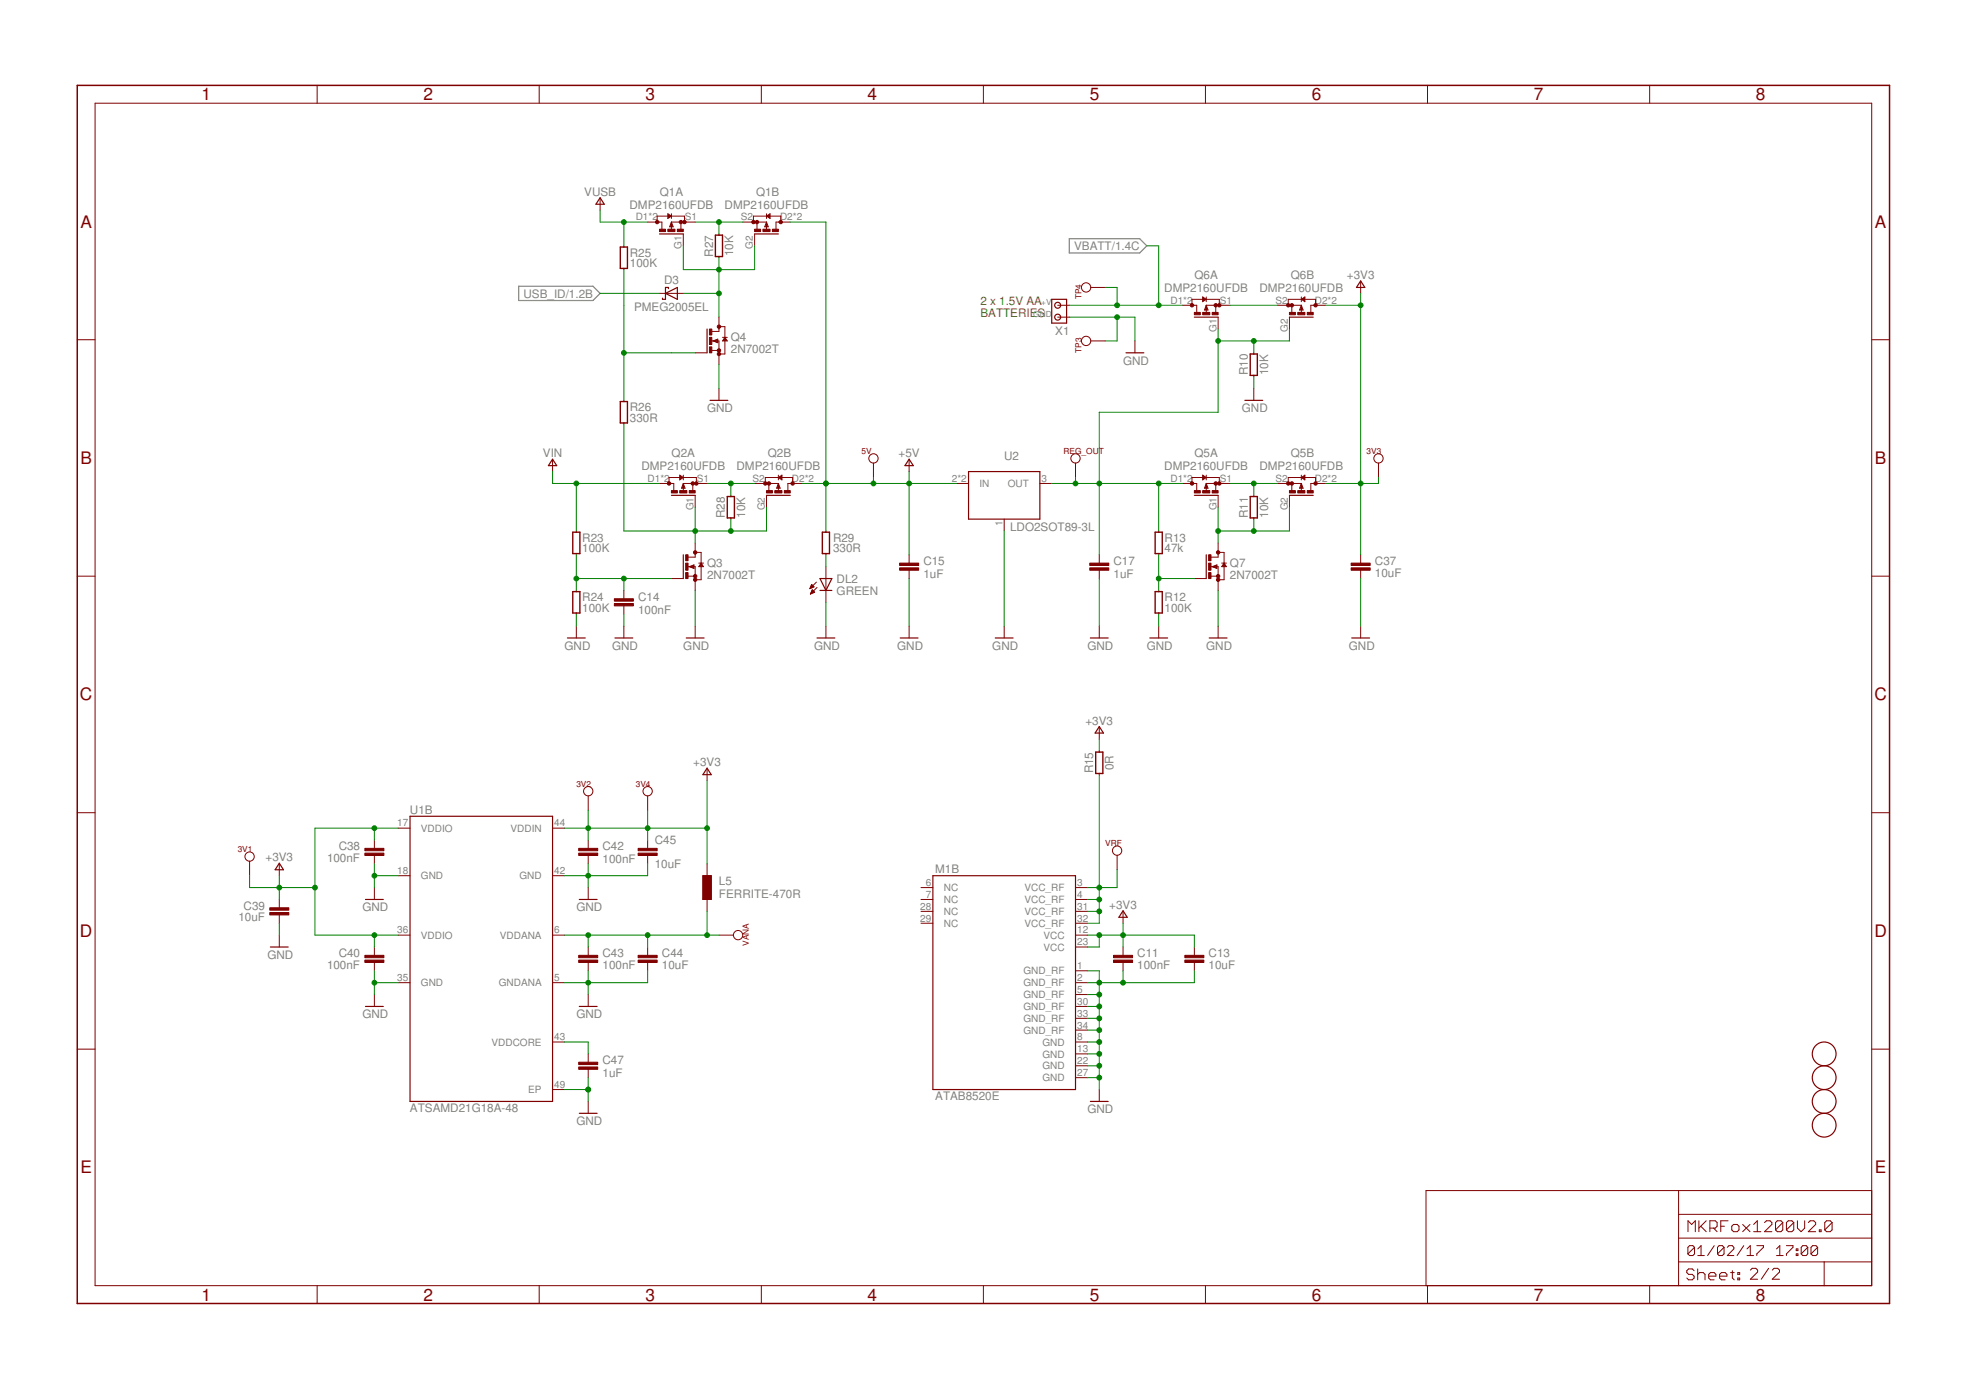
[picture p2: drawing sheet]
<svg xmlns="http://www.w3.org/2000/svg" width="420mm" height="297mm" viewBox="0 0 420 297" stroke-linecap="round" stroke-linejoin="round" font-family="sans-serif">
<path d="M228.5 51h15.1l1.5 1.5-1.5 1.6h-15.1zM110.8 61.2h15.9l1.5 1.5-1.5 1.5h-15.9z" fill="none" stroke="#808080" stroke-width=".25"/>
<g fill="none" stroke="#800000" stroke-width=".25">
<path d="M128.2 42.2l.9 1.4h-1.7zM140.9 50h5.1M142.9 45.9l.3 .3-.3 .2zM143.5 47.8l-.1 .5h.2l-.1-.3M161.3 50h5M163.8 47.8l.1 .5h-.2l.1-.3M164.1 46.2l.3-.3v.5zM142.2 62.7l2.6-1.3v2.6zM142.9 61.7v-.3h-.7v2.6h-.6v-.3M151.1 70.3v5.1M152.6 72.9l.7 .2v-.5l-.5 .3M154.9 72.3l.3 .4h-.5z"/>
<path d="M224.8 64h3.1v5h-3.1zM240.6 75.4h3.9M255.2 67.8h5.1M257.2 63.7l.3 .3-.3 .2zM257.8 65.6l-.1 .5h.2l-.1-.4M275.6 67.8h5M278.1 65.6l.1 .5h-.2l.1-.4M278.4 64l.3-.3v.5zM290.8 60l.9 1.4h-1.8zM118.1 98.1l.9 1.4h-1.8zM151.7 85.6h3.9M194.3 98.1l.9 1.4h-1.8z"/>
<path d="M266 85.6h3.9M143.5 105.9h5.1M145.4 101.8l.4 .2-.4 .3zM146 103.7l-.1 .5h.3l-.2-.4M146 118.6v5M163.8 105.9h5.1M166.3 103.7l.2 .5h-.3l.1-.4M166.6 102l.4-.2v.5zM207 100.8h15.2v10.1h-15.2zM255.2 105.9h5.1M257.2 101.8l.3 .2-.3 .3zM257.8 103.7l-.1 .5h.2l-.1-.4"/>
<path d="M257.8 118.6v5M275.6 105.9h5M278.1 103.7l.1 .5h-.2l.1-.4M278.4 102l.3-.2v.5zM121.3 136.3h3.8M131.4 136.3h3.8M146.7 136.3h3.8M147.6 121.1l.6 .2v-.5l-.5 .3M149.8 120.6l.3 .4h-.5zM174.6 136.3h3.8M175.2 123.6h2.6l-1.3 2.6zM175.2 126.2h2.6"/>
<path d="M192.4 136.3h3.8M212.7 136.3h3.8M233 136.3h3.8M245.7 136.3h3.8M258.4 136.3h3.8M259.3 121.1l.6 .2v-.5l-.5 .3M261.6 120.6l.3 .4h-.6zM288.9 136.3h3.8M234.9 155.3l.9 1.4h-1.8zM87.6 174.4h30.5v61h-30.5zM151.1 164.1l.9 1.4h-1.8zM59.7 184.5l.9 1.4h-1.8z"/>
<path d="M78.1 192.2h3.8M123.8 192.2h3.8M199.4 187.1h30.4v45.7h-30.4zM240 194.6l.9 1.4h-1.8zM57.8 202.4h3.8M78.1 215.1h3.8M123.8 215.1h3.8M123.8 237.9h3.8M233 235.4h3.8"/>
<circle cx="226" cy="67.8" r=".64"/>
<circle cx="226" cy="65.2" r=".64"/>
<circle cx="389.8" cy="225.2" r="2.54"/>
<circle cx="389.8" cy="230.3" r="2.54"/>
<circle cx="389.8" cy="235.4" r="2.54"/>
<circle cx="389.8" cy="240.5" r="2.54"/>
</g>
<g fill="none" stroke="#800000" stroke-width=".21">
<path d="M67.8 18.2v3.9M115.2 18.2v3.9M162.7 18.2v3.9M210.2 18.2v3.9M257.6 18.2v3.9M305.1 18.2v3.9M352.6 18.2v3.9M20.3 22.1h379.7v252.6h-379.7zM128.2 42.4v2.5M133.3 52.5v.3M133.3 57.4v.2M138.4 47.5h3.1v1.5"/>
<path d="M140.4 47.5v-1.3h5.9v1.3M142.7 45.7l.8 .5-.8 .5zM143.5 47.5l.4 1h-.8zM143.5 47.5h5.1M143.5 45.7v1M143.5 47.5v1.5M145.5 47.5v1.5M146 50v2.5M153.6 50v.2M153.6 54.8v.3M158.7 47.5h5.1M161 47.5v-1.3h5.9v1.3"/>
<path d="M161.3 50v2.5M161.8 47.5v1.5M163.8 47.5l.4 1h-.8zM163.8 45.7v1M163.8 47.5v1.5M163.8 46.2l.8-.5v1zM168.9 47.5h-3.1v1.5M16.5 72.6h3.8M140.9 62.7h5.1M148.6 75.4h2.5M152.1 72.9h1.5v5M152.1 74.9h1.5"/>
<path d="M152.4 72.9l1-.4v.7zM153.6 67.8v3h-1.5M153.6 69.8h1.3v5.8h-1.3M154.4 72.1h1M154.9 72.1l.5 .8h-1zM226 65.2h2.6M226 67.8h2.6M233.1 72.9h3.1M233.1 61.4h3.1M242.5 72.9v2.5M252.7 65.2h3.1v1.6M254.7 65.2v-1.2h5.9v1.2"/>
<path d="M257 63.5l.8 .5-.8 .5zM257.8 65.2l.4 1.1h-.8zM257.8 65.2h5.1M257.8 63.5v1M257.8 65.2v1.6M259.8 65.2v1.6M260.3 67.8v2.5M267.9 75.4v.2M273 65.2h5.1M275.3 65.2v-1.2h5.9v1.2M275.6 67.8v2.5M276.1 65.2v1.6"/>
<path d="M278.1 65.2l.4 1.1h-.8zM278.1 63.5v1M278.1 65.2v1.6M278.1 64l.8-.5v1zM283.2 65.2h-3.1v1.6M290.8 60.2v2.5M400 72.6h3.8M118.1 98.3v2.5M133.3 85.6v.2M133.3 90.4v.2M153.6 83v2.6M186.7 99v3"/>
<path d="M194.3 98.3v2.5M229.8 99v3M267.9 80.2v.3M267.9 83v2.6M294.6 99v3M123.2 113.5v.2M123.2 118.3v.3M140.9 103.3h3.1v1.5M143 103.3v-1.3h5.8v1.3M145.3 101.5l.7 .5-.7 .6zM146 101.5v1.1M146 103.3v1.5"/>
<path d="M146 103.3l.4 1h-.8zM146 103.3h5.1M148.1 103.3v1.5M148.6 105.9v2.5M148.6 116v3.1h-1.6M148.6 118h1.2v5.9h-1.2M156.2 105.9v.2M156.2 110.7v.2M161.3 103.3h5M163.6 103.3v-1.3h5.8v1.3M163.8 105.9v2.5M164.3 103.3v1.5"/>
<path d="M166.3 103.3l.4 1h-.7zM166.3 101.5v1.1M166.3 103.3v1.5M166.3 102l.8-.5v1.1zM171.4 103.3h-3v1.5M176.5 113.5v.2M176.5 118.3v.3M194.3 118.6v1.7M204.4 103.3h2.6M214.6 110.9v2.6M222.2 103.3h2.6M234.9 118.6v1.7"/>
<path d="M247.6 113.5v.2M247.6 118.3v.3M252.7 103.3h3.1v1.5M254.7 103.3v-1.3h5.9v1.3M257 101.5l.8 .5-.8 .6zM257.8 103.3l.4 1h-.8zM257.8 103.3h5.1M257.8 101.5v1.1M257.8 103.3v1.5M259.8 103.3v1.5M260.3 105.9v2.5M260.3 116v3.1h-1.5"/>
<path d="M260.3 118h1.3v5.9h-1.3M267.9 105.9v.2M267.9 110.7v.2M273 103.3h5.1M275.3 103.3v-1.3h5.9v1.3M275.6 105.9v2.5M276.1 103.3v1.5M278.1 103.3l.4 1h-.8zM278.1 101.5v1.1M278.1 103.3v1.5M278.1 102l.8-.5v1.1zM283.2 103.3h-3.1v1.5"/>
<path d="M290.8 118.6v1.7M16.5 123.1h3.8M123.2 126.2v.2M123.2 131v.3M123.2 133.8v2.5M133.3 126.2v1.8M133.3 129.5v1.8M133.3 133.8v2.5M143.5 123.6h2.5M147 123.1h1.6M147 121.1h1.6v5.1M147.3 121.1l1-.4v.8z"/>
<path d="M148.6 133.8v2.5M149.3 120.3h1M149.8 120.3l.5 .8h-1zM173.1 125.7h.2M173.2 125.6h.3M173.2 126.9h.1M173.2 125.5h.6M173.3 125.3h.6M173.3 126.8h.2M173.3 125.2h.5M173.3 126.7h.5M173.4 125.1h.3"/>
<path d="M173.4 126.6h.7M173.4 125h.1M173.4 126.4h.6M173.5 124.9l.5 .5-.9 .4zM173.5 126.3h.4M173.5 126.2h.2M173.6 126.1h.1M174.1 126.6l-.5-.6-.4 .9M174.1 126.6l-.9 .3M174.5 124.4l-1.4 1.4M174.6 125.5l-1.4 1.4M176.5 121.1v7.6"/>
<path d="M176.5 133.8v2.5M194.3 121.9v1.7M194.3 133.8v2.5M214.6 133.8v2.5M234.9 121.9v1.7M234.9 133.8v2.5M247.6 126.2v.2M247.6 131v.3M247.6 133.8v2.5M255.2 123.6h2.6M258.8 123.1h1.5M258.8 121.1h1.5v5.1"/>
<path d="M259.1 121.1l1-.4v.8zM260.3 133.8v2.5M261.1 120.3h1M261.6 120.3l.5 .8h-1zM290.8 121.9v1.7M290.8 133.8v2.5M400 123.1h3.8M234.9 155.4v2.5M16.5 173.7h3.8M80 179.5v1.8M85.1 177h2.5M118.1 177h2.5"/>
<path d="M125.7 170.1v3.1M125.7 179.5v1.8M138.4 170.1v3.1M138.4 179.5v1.8M151.1 164.3v2.5M234.9 160.5v.2M234.9 165.3v.2M400 173.7h3.8M53.3 184v3.1M59.7 184.6v2.5M59.7 192.2v1.8M59.7 195.5v1.8"/>
<path d="M59.7 199.8v2.6M80 182.8v1.8M80 189.7v2.5M85.1 187.1h2.5M85.1 199.8h2.5M118.1 187.1h2.5M118.1 199.8h2.5M125.7 182.8v1.8M125.7 189.7v2.5M138.4 182.8v1.8M150.2 187.1h1.8v5.1h-1.8zM151.1 184.6v2.5"/>
<path d="M151.1 192.2v2.6M153.6 199.8h3.2M196.8 192.2h2.6M196.8 189.7h2.6M196.8 194.8h2.6M196.8 197.3h2.6M229.8 199.8h2.6M229.8 192.2h2.6M229.8 189.7h2.6M229.8 194.8h2.6M229.8 197.3h2.6M238.7 182.8v3.1"/>
<path d="M240 194.8v2.5M80 202.4v1.8M80 205.7v1.8M80 212.5v2.6M85.1 210h2.5M118.1 210h2.5M125.7 202.4v1.8M125.7 205.7v1.8M125.7 212.5v2.6M138.4 202.4v1.8M138.4 205.7v1.8M229.8 210h2.6"/>
<path d="M229.8 207.5h2.6M229.8 212.5h2.6M229.8 215.1h2.6M229.8 217.6h2.6M229.8 202.4h2.6M240 202.4v1.8M240 205.7v1.8M255.2 202.4v1.8M255.2 205.7v1.8M16.5 224.2h3.8M118.1 232.8h2.5M118.1 222.7h2.5"/>
<path d="M125.7 225.2v1.8M125.7 228.5v1.8M125.7 235.4v2.5M229.8 222.7h2.6M229.8 225.2h2.6M229.8 227.8h2.6M229.8 230.3h2.6M229.8 220.1h2.6M234.9 232.8v2.6M400 224.2h3.8M358.7 254.4v20.3M358.7 259.5h41.3"/>
<path d="M400 254.4h-95.2v20.3M67.8 274.7v3.9M115.2 274.7v3.9M162.7 274.7v3.9M210.2 274.7v3.9M257.6 274.7v3.9M305.1 274.7v3.9M352.6 274.7v3.9M358.7 269.7h41.3M358.7 264.6h41.3M360.7 263.2v-2.3l.8 .8 .8-.8v2.3M362.1 271.5l-.4-.3h-.8l-.4 .3v.4l.4 .4h.8l.4 .4v.4l-.4 .4h-.8l-.4-.4"/>
<path d="M362.1 266.6l-.3-.4h-.7l-.4 .4v1.3M362.1 266.6v1.3l-.3 .4h-.7l-.4-.4M362.1 266.6l-1.4 1.3M362.8 271.2v2.3M362.8 272.3l.4-.4h.8l.4 .4v1.2M362.8 268.3h1.4M362.8 266.9l.7-.7v2.1M363.1 260.9v2.3M363.5 262l1.1 1.2M364.6 260.9l-1.5 1.5M365.2 272.7h1.5v-.4l-.4-.4h-.8l-.3 .4v.8l.3 .4h.8M365.4 262.4h1.2l.4-.4v-.7l-.4-.4h-1.2v2.3"/>
<path d="M366.2 262.4l.8 .8M366.4 266.2l-1.5 2.1M367.5 272.7h1.6v-.4l-.4-.4h-.8l-.4 .4v.8l.4 .4h.8M367.7 262h.8M368.4 266.6v1.3l-.3 .4h-.7l-.3-.4M368.4 266.6l-.3-.4h-.7l-.3 .4v1.3M368.4 266.6l-1.3 1.3M369.1 266.6l.4-.4h.7l.3 .4v.3l-1.4 1.4h1.4M369.3 260.9h-1.6v2.3M369.8 271.9h.8M370.1 262l.4-.3h.8l.3 .3v.8l-.3 .4h-.8l-.4-.4zM370.2 271.5v1.6l.4 .4"/>
<path d="M371.4 271.9h.4v.4h-.4zM371.4 273.1h.4v.4h-.4zM372.4 261.7l1.6 1.5M372.7 266.2l-1.5 2.1M373.4 268.3h1.4M373.4 266.9l.7-.7v2.1M374 261.7l-1.6 1.5M374.1 271.4l.4-.4h.7l.4 .4v.4l-1.5 1.6h1.5M374.8 263.2h1.5M374.8 261.7l.8-.8v2.3M375.5 266.2h1.4v.4l-1.4 1.3v.4M377.1 261.3l.4-.4h.8l.4 .4v.4l-1.6 1.5h1.6"/>
<path d="M378 271l-1.6 2.4M378.8 271.4l.3-.4h.8l.4 .4v.4l-1.5 1.6h1.5M379.7 268.3h1.4M379.7 266.9l.7-.7v2.1M381 261.3l-.4-.4h-.8l-.3 .4v1.5M381 261.3v1.5l-.4 .4h-.8l-.3-.4M381 261.3l-1.5 1.5M381.8 266.2h1.4v.4l-1.4 1.3v.4M383.3 261.3l-.4-.4h-.7l-.4 .4v1.5M383.3 261.3v1.5l-.4 .4h-.7l-.4-.4M383.3 261.3l-1.5 1.5M383.9 267.9h.3v.4h-.3z"/>
<path d="M383.9 266.9h.3v.4h-.3zM384.1 260.9v1.5l.8 .8 .8-.8v-1.5M386.3 266.6l-.3-.4h-.7l-.4 .4v1.3M386.3 266.6v1.3l-.3 .4h-.7l-.4-.4M386.3 266.6l-1.4 1.3M386.5 261.3l.4-.4h.7l.4 .4v.4l-1.5 1.5h1.5M388.5 266.6l-.4-.4h-.7l-.4 .4v1.3M388.5 266.6v1.3l-.4 .4h-.7l-.4-.4M388.5 266.6l-1.5 1.3M388.8 262.8h.4v.4h-.4zM389.8 269.7v5M391.5 261.3l-.4-.4h-.7l-.4 .4v1.5"/>
<path d="M391.5 261.3v1.5l-.4 .4h-.7l-.4-.4M391.5 261.3l-1.5 1.5"/>
<circle cx="232.1" cy="61.4" r=".99"/>
<circle cx="232.1" cy="72.9" r=".99"/>
<circle cx="186.7" cy="98" r=".99"/>
<circle cx="229.8" cy="98" r=".99"/>
<circle cx="294.6" cy="98" r=".99"/>
<circle cx="125.7" cy="169.1" r=".99"/>
<circle cx="138.4" cy="169.1" r=".99"/>
<circle cx="53.3" cy="183" r=".99"/>
<circle cx="157.7" cy="199.8" r=".99"/>
<circle cx="238.7" cy="181.8" r=".99"/>
</g>
<g fill="#800000" stroke="#800000" stroke-width=".21">
<path d="M78 182.3h4v.5h-4z"/>
<path d="M78 181.3h4v.5h-4z"/>
<path d="M123.7 205.2h4v.5h-4z"/>
<path d="M123.7 204.2h4v.5h-4z"/>
<path d="M57.7 195h4v.5h-4z"/>
<path d="M57.7 194h4v.5h-4z"/>
<path d="M78 205.2h4v.5h-4z"/>
<path d="M78 204.2h4v.5h-4z"/>
<path d="M123.7 182.3h4v.5h-4z"/>
<path d="M123.7 181.3h4v.5h-4z"/>
<path d="M136.4 205.2h4v.5h-4z"/>
<path d="M136.4 204.2h4v.5h-4z"/>
<path d="M150.2 187.1h1.8v5.1h-1.8z"/>
<path d="M140.9 49h1.3v.5h-1.3z"/>
<path d="M144.8 49h1.2v.5h-1.2z"/>
<path d="M142.7 49h1.6v.5h-1.6z"/>
<path d="M165.1 49h1.2v.5h-1.2z"/>
<path d="M161.3 49h1.2v.5h-1.2z"/>
<path d="M163 49h1.6v.5h-1.6z"/>
<path d="M143.5 104.8h1.3v.5h-1.3z"/>
<path d="M147.3 104.8h1.3v.5h-1.3z"/>
<path d="M145.3 104.8h1.5v.5h-1.5z"/>
<path d="M167.6 104.8h1.3v.5h-1.3z"/>
<path d="M163.8 104.8h1.3v.5h-1.3z"/>
<path d="M165.6 104.8h1.5v.5h-1.5z"/>
<path d="M288.8 121.3h4v.6h-4z"/>
<path d="M288.8 120.3h4v.5h-4z"/>
<path d="M136.4 182.3h4v.5h-4z"/>
<path d="M136.4 181.3h4v.5h-4z"/>
<path d="M123.7 228h4v.5h-4z"/>
<path d="M123.7 227h4v.5h-4z"/>
<path d="M255.2 66.8h1.3v.5h-1.3z"/>
<path d="M259.1 66.8h1.2v.5h-1.2z"/>
<path d="M257 66.8h1.6v.5h-1.6z"/>
<path d="M279.4 66.8h1.2v.5h-1.2z"/>
<path d="M275.6 66.8h1.2v.5h-1.2z"/>
<path d="M277.3 66.8h1.6v.5h-1.6z"/>
<path d="M255.2 104.8h1.3v.5h-1.3z"/>
<path d="M259.1 104.8h1.2v.5h-1.2z"/>
<path d="M257 104.8h1.6v.5h-1.6z"/>
<path d="M279.4 104.8h1.2v.5h-1.2z"/>
<path d="M275.6 104.8h1.2v.5h-1.2z"/>
<path d="M277.3 104.8h1.6v.5h-1.6z"/>
<path d="M238 205.2h4v.5h-4z"/>
<path d="M238 204.2h4v.5h-4z"/>
<path d="M253.2 205.2h4.1v.5h-4.1z"/>
<path d="M253.2 204.2h4.1v.5h-4.1z"/>
<path d="M131.3 129h4.1v.5h-4.1z"/>
<path d="M131.3 128h4.1v.5h-4.1z"/>
<path d="M192.3 121.3h4v.6h-4z"/>
<path d="M192.3 120.3h4v.5h-4z"/>
<path d="M232.9 121.3h4.1v.6h-4.1z"/>
<path d="M232.9 120.3h4.1v.5h-4.1z"/>
<path d="M151.6 70.3h.5v1.3h-.5z"/>
<path d="M151.6 74.1h.5v1.3h-.5z"/>
<path d="M151.6 72.1h.5v1.5h-.5z"/>
<path d="M146.5 118.6h.5v1.2h-.5z"/>
<path d="M146.5 122.4h.5v1.2h-.5z"/>
<path d="M146.5 120.3h.5v1.6h-.5z"/>
<path d="M258.3 118.6h.5v1.2h-.5z"/>
<path d="M258.3 122.4h.5v1.2h-.5z"/>
<path d="M258.3 120.3h.5v1.6h-.5z"/>
</g>
<path d="M16.5 18.2h387.3v260.4h-387.3z" fill="none" stroke="#800000" stroke-width=".32"/>
<path d="M132.6 52.8h1.5v4.6h-1.5zM152.9 50.2h1.5v4.6h-1.5zM267.2 75.6h1.5v4.6h-1.5zM132.6 85.8h1.5v4.6h-1.5zM122.4 113.7h1.5v4.6h-1.5zM155.4 106.1h1.6v4.6h-1.6zM175.7 113.7h1.6v4.6h-1.6zM246.9 113.7h1.5v4.6h-1.5zM267.2 106.1h1.5v4.6h-1.5zM122.4 126.4h1.5v4.6h-1.5zM246.9 126.4h1.5v4.6h-1.5zM234.2 160.7h1.5v4.6h-1.5z" fill="none" stroke="#800000" stroke-width=".3"/>
<g fill="#800000" stroke="#800000" stroke-width=".21">
<circle cx="146.3" cy="47.5" r=".36"/>
<circle cx="145.5" cy="47.5" r=".36"/>
<circle cx="140.4" cy="47.5" r=".36"/>
<circle cx="161" cy="47.5" r=".36"/>
<circle cx="161.8" cy="47.5" r=".36"/>
<circle cx="166.9" cy="47.5" r=".36"/>
<circle cx="148.8" cy="103.3" r=".36"/>
<circle cx="148.1" cy="103.3" r=".36"/>
<circle cx="143" cy="103.3" r=".36"/>
<circle cx="163.6" cy="103.3" r=".36"/>
<circle cx="164.3" cy="103.3" r=".36"/>
<circle cx="169.4" cy="103.3" r=".36"/>
<circle cx="260.6" cy="65.2" r=".36"/>
<circle cx="259.8" cy="65.2" r=".36"/>
<circle cx="254.7" cy="65.2" r=".36"/>
<circle cx="275.3" cy="65.2" r=".36"/>
<circle cx="276.1" cy="65.2" r=".36"/>
<circle cx="281.2" cy="65.2" r=".36"/>
<circle cx="260.6" cy="103.3" r=".36"/>
<circle cx="259.8" cy="103.3" r=".36"/>
<circle cx="254.7" cy="103.3" r=".36"/>
<circle cx="275.3" cy="103.3" r=".36"/>
<circle cx="276.1" cy="103.3" r=".36"/>
<circle cx="281.2" cy="103.3" r=".36"/>
<circle cx="153.6" cy="75.6" r=".36"/>
<circle cx="153.6" cy="74.9" r=".36"/>
<circle cx="153.6" cy="69.8" r=".36"/>
<circle cx="148.6" cy="123.9" r=".36"/>
<circle cx="148.6" cy="123.1" r=".36"/>
<circle cx="148.6" cy="118" r=".36"/>
<circle cx="260.3" cy="123.9" r=".36"/>
<circle cx="260.3" cy="123.1" r=".36"/>
<circle cx="260.3" cy="118" r=".36"/>
</g>
<g fill="none" stroke="#008000" stroke-width=".21">
<path d="M128.2 44.9v2.6h10.2M133.3 47.5v5M133.3 57.6v28M146 52.5v5.1h15.3v-5.1M148.6 47.5h10.1M153.6 47.5v2.5M153.6 55.1v12.7M168.9 47.5h7.6v66M245.1 52.5h2.5v12.7M128.2 62.7h12.7M133.3 75.4h15.3M146 62.7h7.6"/>
<path d="M153.6 77.9v5.1M228.6 67.8h13.9v5.1M228.6 65.2h24.1M236.2 61.4h2.5v3.8M238.7 67.8v5.1h-2.5M260.3 70.3v17.8h-25.4v30.5M262.9 65.2h10.1M267.9 72.9v2.5M275.6 70.3v2.6h-15.3M283.2 65.2h7.6M290.8 62.7v55.9M133.3 90.6v22.9h30.5v-5.1"/>
<path d="M267.9 80.5v2.5M118.1 100.8v2.5h22.8M123.2 103.3v10.2M123.2 118.6v7.6M148.6 108.4v7.6M151.1 103.3h10.2M156.2 103.3v2.6M156.2 110.9v2.6M171.4 103.3h33M176.5 118.6v2.5M186.7 102v1.3M194.3 100.8v17.8"/>
<path d="M214.6 113.5v20.3M224.8 103.3h27.9M229.8 102v1.3M247.6 103.3v10.2M247.6 118.6v7.6M260.3 108.4v7.6M262.9 103.3h10.1M267.9 103.3v2.6M267.9 110.9v2.6M275.6 108.4v5.1h-15.3M294.6 102v1.3h-11.4M123.2 131.3v2.5"/>
<path d="M123.2 123.6h20.3M133.3 123.6v2.6M133.3 131.3v2.5M148.6 126.2v7.6M176.5 128.7v5.1M194.3 123.6v10.2M234.9 123.6v10.2M247.6 131.3v2.5M247.6 123.6h7.6M260.3 126.2v7.6M290.8 123.6v10.2M234.9 157.9v2.6"/>
<path d="M80 177v2.5M85.1 177h-17.8v22.8h17.8M120.6 177h30.5M125.7 173.2v6.3M138.4 173.2v6.3M151.1 166.8v17.8M234.9 165.5v31.8h-2.5M53.3 187.1v2.6h14M59.7 187.1v5.1M59.7 197.3v2.5M80 184.6v5.1M80 199.8v2.6"/>
<path d="M80 187.1h5.1M120.6 199.8h33M125.7 184.6v5.1M125.7 199.8v2.6M138.4 184.6v2.5h-17.8M138.4 199.8v2.6M151.1 194.8v5M232.4 199.8h22.8v2.6M232.4 192.2h2.5M232.4 194.8h2.5M234.9 199.8v2.6h-2.5M238.7 185.9v3.8h-6.3"/>
<path d="M240 197.3v5.1M80 207.5v5M80 210h5.1M125.7 207.5v5M138.4 207.5v2.5h-17.8M232.4 207.5h2.5v25.3M232.4 212.5h2.5M232.4 215.1h2.5M232.4 217.6h2.5M240 207.5v2.5M255.2 207.5v2.5h-22.8M120.6 222.7h5.1v2.5"/>
<path d="M120.6 232.8h5.1M125.7 230.3v5.1M232.4 220.1h2.5M232.4 222.7h2.5M232.4 225.2h2.5M232.4 227.8h2.5M232.4 230.3h2.5"/>
</g>
<g fill="#008000" stroke="#008000" stroke-width=".21">
<circle cx="80" cy="210" r=".51"/>
<circle cx="80" cy="187.1" r=".51"/>
<circle cx="125.7" cy="187.1" r=".51"/>
<circle cx="125.7" cy="210" r=".51"/>
<circle cx="238.7" cy="67.8" r=".51"/>
<circle cx="125.7" cy="232.8" r=".51"/>
<circle cx="234.9" cy="210" r=".51"/>
<circle cx="234.9" cy="212.5" r=".51"/>
<circle cx="234.9" cy="215.1" r=".51"/>
<circle cx="234.9" cy="217.6" r=".51"/>
<circle cx="234.9" cy="220.1" r=".51"/>
<circle cx="234.9" cy="222.7" r=".51"/>
<circle cx="234.9" cy="225.2" r=".51"/>
<circle cx="234.9" cy="227.8" r=".51"/>
<circle cx="234.9" cy="230.3" r=".51"/>
<circle cx="240" cy="210" r=".51"/>
<circle cx="125.7" cy="177" r=".51"/>
<circle cx="151.1" cy="177" r=".51"/>
<circle cx="138.4" cy="177" r=".51"/>
<circle cx="80" cy="177" r=".51"/>
<circle cx="80" cy="199.8" r=".51"/>
<circle cx="59.7" cy="189.7" r=".51"/>
<circle cx="67.3" cy="189.7" r=".51"/>
<circle cx="290.8" cy="103.3" r=".51"/>
<circle cx="290.8" cy="65.2" r=".51"/>
<circle cx="234.9" cy="199.8" r=".51"/>
<circle cx="240" cy="199.8" r=".51"/>
<circle cx="125.7" cy="199.8" r=".51"/>
<circle cx="138.4" cy="199.8" r=".51"/>
<circle cx="151.1" cy="199.8" r=".51"/>
<circle cx="133.3" cy="47.5" r=".51"/>
<circle cx="153.6" cy="47.5" r=".51"/>
<circle cx="153.6" cy="57.6" r=".51"/>
<circle cx="153.6" cy="62.7" r=".51"/>
<circle cx="133.3" cy="75.4" r=".51"/>
<circle cx="156.2" cy="103.3" r=".51"/>
<circle cx="156.2" cy="113.5" r=".51"/>
<circle cx="148.6" cy="113.5" r=".51"/>
<circle cx="123.2" cy="123.6" r=".51"/>
<circle cx="133.3" cy="123.6" r=".51"/>
<circle cx="194.3" cy="103.3" r=".51"/>
<circle cx="176.5" cy="103.3" r=".51"/>
<circle cx="186.7" cy="103.3" r=".51"/>
<circle cx="123.2" cy="103.3" r=".51"/>
<circle cx="247.6" cy="65.2" r=".51"/>
<circle cx="238.7" cy="65.2" r=".51"/>
<circle cx="267.9" cy="103.3" r=".51"/>
<circle cx="267.9" cy="113.5" r=".51"/>
<circle cx="260.3" cy="113.5" r=".51"/>
<circle cx="247.6" cy="123.6" r=".51"/>
<circle cx="247.6" cy="103.3" r=".51"/>
<circle cx="234.9" cy="103.3" r=".51"/>
<circle cx="267.9" cy="72.9" r=".51"/>
<circle cx="260.3" cy="72.9" r=".51"/>
<circle cx="229.8" cy="103.3" r=".51"/>
<circle cx="234.9" cy="192.2" r=".51"/>
<circle cx="234.9" cy="194.8" r=".51"/>
<circle cx="234.9" cy="189.7" r=".51"/>
</g>
<g font-size="3.7" fill="#800000">
<text x="43" y="21.4">1</text>
<text x="90.5" y="21.4">2</text>
<text x="138" y="21.4">3</text>
<text x="185.4" y="21.4">4</text>
<text x="232.9" y="21.4">5</text>
<text x="280.3" y="21.4">6</text>
<text x="327.8" y="21.4">7</text>
<text x="375.3" y="21.4">8</text>
<text x="17.2" y="48.6">A</text>
<text x="400.7" y="48.6">A</text>
<text x="17.2" y="99.2">B</text>
<text x="400.7" y="99.2">B</text>
<text x="17.1" y="149.7">C</text>
<text x="400.6" y="149.7">C</text>
<text x="17.1" y="200.2">D</text>
<text x="400.6" y="200.2">D</text>
<text x="17.2" y="250.8">E</text>
<text x="400.7" y="250.8">E</text>
<text x="43" y="277.9">1</text>
<text x="90.5" y="277.9">2</text>
<text x="138" y="277.9">3</text>
<text x="185.4" y="277.9">4</text>
<text x="232.9" y="277.9">5</text>
<text x="280.3" y="277.9">6</text>
<text x="327.8" y="277.9">7</text>
<text x="375.3" y="277.9">8</text>
</g>
<g font-size="2.5" fill="#808080">
<text x="124.9" y="41.9">VUSB</text>
<text x="141" y="41.9">Q1A</text>
<text x="161.6" y="41.9">Q1B</text>
<text x="134.5" y="44.7">DMP2160UFDB</text>
<text x="154.9" y="44.7">DMP2160UFDB</text>
<text x="229.5" y="53.4">VBATT/1.4C</text>
<text x="134.6" y="57.1">100K</text>
<text x="134.6" y="54.8">R25</text>
<text x="152.4" y="54.8" transform="rotate(-90 152.4 54.8)">R27</text>
<text x="156.7" y="54.8" transform="rotate(-90 156.7 54.8)">10K</text>
<text x="255.3" y="59.6">Q6A</text>
<text x="275.9" y="59.6">Q6B</text>
<text x="287.9" y="59.6">+3V3</text>
<text x="111.9" y="63.6">USB_ID/1.2B</text>
<text x="141.9" y="60.8">D3</text>
<text x="248.8" y="62.4">DMP2160UFDB</text>
<text x="269.1" y="62.4">DMP2160UFDB</text>
<text x="135.5" y="66.4">PMEG2005EL</text>
<text x="225.5" y="71.6">X1</text>
<text x="156.2" y="75.4">2N7002T</text>
<text x="156.2" y="72.8">Q4</text>
<text x="240" y="77.9">GND</text>
<text x="266.7" y="80.2" transform="rotate(-90 266.7 80.2)">R10</text>
<text x="271" y="80.2" transform="rotate(-90 271 80.2)">10K</text>
<text x="134.6" y="87.8">R26</text>
<text x="151.1" y="88.1">GND</text>
<text x="265.4" y="88.1">GND</text>
<text x="134.6" y="90.1">330R</text>
<text x="116" y="97.7">VIN</text>
<text x="137.1" y="100.5">DMP2160UFDB</text>
<text x="143.5" y="97.7">Q2A</text>
<text x="157.4" y="100.5">DMP2160UFDB</text>
<text x="164.1" y="97.7">Q2B</text>
<text x="192" y="97.7">+5V</text>
<text x="214.6" y="98.2">U2</text>
<text x="248.8" y="100.5">DMP2160UFDB</text>
<text x="255.3" y="97.7">Q5A</text>
<text x="269.1" y="100.5">DMP2160UFDB</text>
<text x="275.9" y="97.7">Q5B</text>
<text x="154.9" y="110.7" transform="rotate(-90 154.9 110.7)">R28</text>
<text x="159.2" y="110.6" transform="rotate(-90 159.2 110.6)">10K</text>
<text x="215.9" y="113.5">LDO2SOT89-3L</text>
<text x="266.7" y="110.7" transform="rotate(-90 266.7 110.7)">R11</text>
<text x="271" y="110.6" transform="rotate(-90 271 110.6)">10K</text>
<text x="124.4" y="118.1">100K</text>
<text x="124.4" y="115.8">R23</text>
<text x="178" y="118.1">330R</text>
<text x="178" y="115.8">R29</text>
<text x="248.9" y="118.1">47k</text>
<text x="248.9" y="115.8">R13</text>
<text x="151.1" y="123.6">2N7002T</text>
<text x="151.1" y="121.1">Q3</text>
<text x="178.8" y="124.7">DL2</text>
<text x="197.3" y="123.5">1uF</text>
<text x="197.3" y="120.7">C15</text>
<text x="238" y="123.5">1uF</text>
<text x="238" y="120.7">C17</text>
<text x="262.9" y="123.6">2N7002T</text>
<text x="262.9" y="121.1">Q7</text>
<text x="293.8" y="123.3">10uF</text>
<text x="293.8" y="120.7">C37</text>
<text x="124.4" y="130.8">100K</text>
<text x="124.4" y="128.5">R24</text>
<text x="136.4" y="131.1">100nF</text>
<text x="136.4" y="128.3">C14</text>
<text x="178.8" y="127.1">GREEN</text>
<text x="248.9" y="130.8">100K</text>
<text x="248.9" y="128.5">R12</text>
<text x="120.6" y="138.9">GND</text>
<text x="130.8" y="138.9">GND</text>
<text x="146" y="138.9">GND</text>
<text x="174" y="138.9">GND</text>
<text x="191.7" y="138.9">GND</text>
<text x="212.1" y="138.9">GND</text>
<text x="232.4" y="138.9">GND</text>
<text x="245.1" y="138.9">GND</text>
<text x="257.8" y="138.9">GND</text>
<text x="288.3" y="138.9">GND</text>
<text x="232" y="154.9">+3V3</text>
<text x="148.2" y="163.8">+3V3</text>
<text x="233.7" y="165.3" transform="rotate(-90 233.7 165.3)">R15</text>
<text x="238" y="164.6" transform="rotate(-90 238 164.6)">0R</text>
<text x="87.6" y="173.9">U1B</text>
<text x="56.7" y="184.1">+3V3</text>
<text x="69.9" y="184.2">100nF</text>
<text x="72.4" y="181.7">C38</text>
<text x="128.8" y="184.5">100nF</text>
<text x="128.8" y="181.7">C42</text>
<text x="139.9" y="185.5">10uF</text>
<text x="139.9" y="180.4">C45</text>
<text x="153.7" y="192">FERRITE-470R</text>
<text x="153.7" y="189.2">L5</text>
<text x="199.9" y="186.6">M1B</text>
<text x="50.9" y="196.9">10uF</text>
<text x="52.1" y="194.4">C39</text>
<text x="77.5" y="194.7">GND</text>
<text x="123.2" y="194.7">GND</text>
<text x="237.1" y="194.2">+3V3</text>
<text x="57.1" y="204.9">GND</text>
<text x="69.9" y="207.1">100nF</text>
<text x="72.4" y="204.5">C40</text>
<text x="128.8" y="207.1">100nF</text>
<text x="128.8" y="204.5">C43</text>
<text x="141.5" y="207.1">10uF</text>
<text x="141.5" y="204.5">C44</text>
<text x="243.1" y="207.1">100nF</text>
<text x="243.1" y="204.5">C11</text>
<text x="258.3" y="207.1">10uF</text>
<text x="258.3" y="204.5">C13</text>
<text x="77.5" y="217.6">GND</text>
<text x="123.2" y="217.6">GND</text>
<text x="128.8" y="227.4">C47</text>
<text x="128.8" y="230.2">1uF</text>
<text x="87.6" y="237.7">ATSAMD21G18A-48</text>
<text x="199.9" y="235.1">ATAB8520E</text>
<text x="232.4" y="237.9">GND</text>
<text x="123.2" y="240.5">GND</text>
</g>
<g font-size="2.5" fill="#808000">
<text x="209.5" y="65.1">2 x 1.5V AA</text>
<text x="209.5" y="67.8">BATTERIES</text>
</g>
<g font-size="2.1" fill="#808080">
<text x="135.9" y="47.1">D1*2</text>
<text x="146.4" y="47.1">S1</text>
<text x="158.3" y="47.1">S2</text>
<text x="166.7" y="47.1">D2*2</text>
<text x="145.7" y="53.2" transform="rotate(-90 145.7 53.2)">G1</text>
<text x="160.9" y="53.2" transform="rotate(-90 160.9 53.2)">G2</text>
<text x="250.1" y="64.9">D1*2</text>
<text x="260.7" y="64.9">S1</text>
<text x="272.6" y="64.9">S2</text>
<text x="281" y="64.9">D2*2</text>
<text x="260" y="71" transform="rotate(-90 260 71)">G1</text>
<text x="275.2" y="71" transform="rotate(-90 275.2 71)">G2</text>
<text x="138.4" y="103">D1*2</text>
<text x="148.9" y="103">S1</text>
<text x="160.8" y="103">S2</text>
<text x="169.2" y="103">D2*2</text>
<text x="203.4" y="103">2*2</text>
<text x="209.3" y="104.1">IN</text>
<text x="215.4" y="104.1">OUT</text>
<text x="222.6" y="103">3</text>
<text x="250.1" y="103">D1*2</text>
<text x="260.7" y="103">S1</text>
<text x="272.6" y="103">S2</text>
<text x="281" y="103">D2*2</text>
<text x="148.2" y="109.1" transform="rotate(-90 148.2 109.1)">G1</text>
<text x="163.5" y="109.1" transform="rotate(-90 163.5 109.1)">G2</text>
<text x="214.3" y="112.5" transform="rotate(-90 214.3 112.5)">1</text>
<text x="260" y="109.1" transform="rotate(-90 260 109.1)">G1</text>
<text x="275.2" y="109.1" transform="rotate(-90 275.2 109.1)">G2</text>
<text x="84.9" y="176.6">17</text>
<text x="90" y="177.7">VDDIO</text>
<text x="109.1" y="177.7">VDDIN</text>
<text x="118.5" y="176.6">44</text>
<text x="84.9" y="186.8">18</text>
<text x="90" y="187.9">GND</text>
<text x="111" y="187.9">GND</text>
<text x="118.5" y="186.8">42</text>
<text x="197.8" y="189.3">6</text>
<text x="197.8" y="191.9">7</text>
<text x="201.7" y="190.4">NC</text>
<text x="219" y="190.4">VCC_RF</text>
<text x="230.2" y="189.3">3</text>
<text x="230.2" y="191.9">4</text>
<text x="196.6" y="194.4">28</text>
<text x="196.6" y="196.9">29</text>
<text x="201.7" y="193">NC</text>
<text x="201.7" y="195.5">NC</text>
<text x="219" y="193">VCC_RF</text>
<text x="219" y="195.5">VCC_RF</text>
<text x="230.2" y="194.4">31</text>
<text x="230.2" y="196.9">32</text>
<text x="84.9" y="199.5">36</text>
<text x="90" y="200.6">VDDIO</text>
<text x="106.9" y="200.6">VDDANA</text>
<text x="118.5" y="199.5">6</text>
<text x="201.7" y="198">NC</text>
<text x="219" y="198">VCC_RF</text>
<text x="223" y="200.6">VCC</text>
<text x="223" y="203.1">VCC</text>
<text x="230.2" y="199.5">12</text>
<text x="230.2" y="202">23</text>
<text x="84.9" y="209.6">35</text>
<text x="118.5" y="209.6">5</text>
<text x="218.7" y="208.2">GND_RF</text>
<text x="230.2" y="207.1">1</text>
<text x="230.2" y="209.6">2</text>
<text x="90" y="210.7">GND</text>
<text x="106.6" y="210.7">GNDANA</text>
<text x="218.7" y="210.7">GND_RF</text>
<text x="218.7" y="213.3">GND_RF</text>
<text x="218.7" y="215.8">GND_RF</text>
<text x="230.2" y="212.2">5</text>
<text x="230.2" y="214.7">30</text>
<text x="218.7" y="218.4">GND_RF</text>
<text x="218.7" y="220.9">GND_RF</text>
<text x="230.2" y="217.2">33</text>
<text x="230.2" y="219.8">34</text>
<text x="105.1" y="223.4">VDDCORE</text>
<text x="118.5" y="222.3">43</text>
<text x="222.8" y="223.4">GND</text>
<text x="222.8" y="226">GND</text>
<text x="230.2" y="222.3">8</text>
<text x="230.2" y="224.9">13</text>
<text x="230.2" y="227.4">22</text>
<text x="112.9" y="233.6">EP</text>
<text x="118.5" y="232.5">49</text>
<text x="222.8" y="228.5">GND</text>
<text x="222.8" y="231.1">GND</text>
<text x="230.2" y="229.9">27</text>
</g>
<g font-size="1.8" fill="#808080">
<text x="222.5" y="65.2">+V</text>
<text x="220.8" y="67.8">GND</text>
</g>
<g font-size="1.8" fill="#800000">
<text x="231.1" y="64" transform="rotate(-90 231.1 64)">TP4</text>
<text x="231.1" y="75.4" transform="rotate(-90 231.1 75.4)">TP3</text>
<text x="184.1" y="97">5V</text>
<text x="227.3" y="97">REG_OUT</text>
<text x="292.1" y="97">3V3</text>
<text x="123.2" y="168.1">3V2</text>
<text x="135.9" y="168.1">3V4</text>
<text x="50.8" y="182.1">3V1</text>
<text x="236.2" y="180.8">VRF</text>
<text x="160" y="202.1" transform="rotate(-90 160 202.1)">VANA</text>
</g>
</svg>
